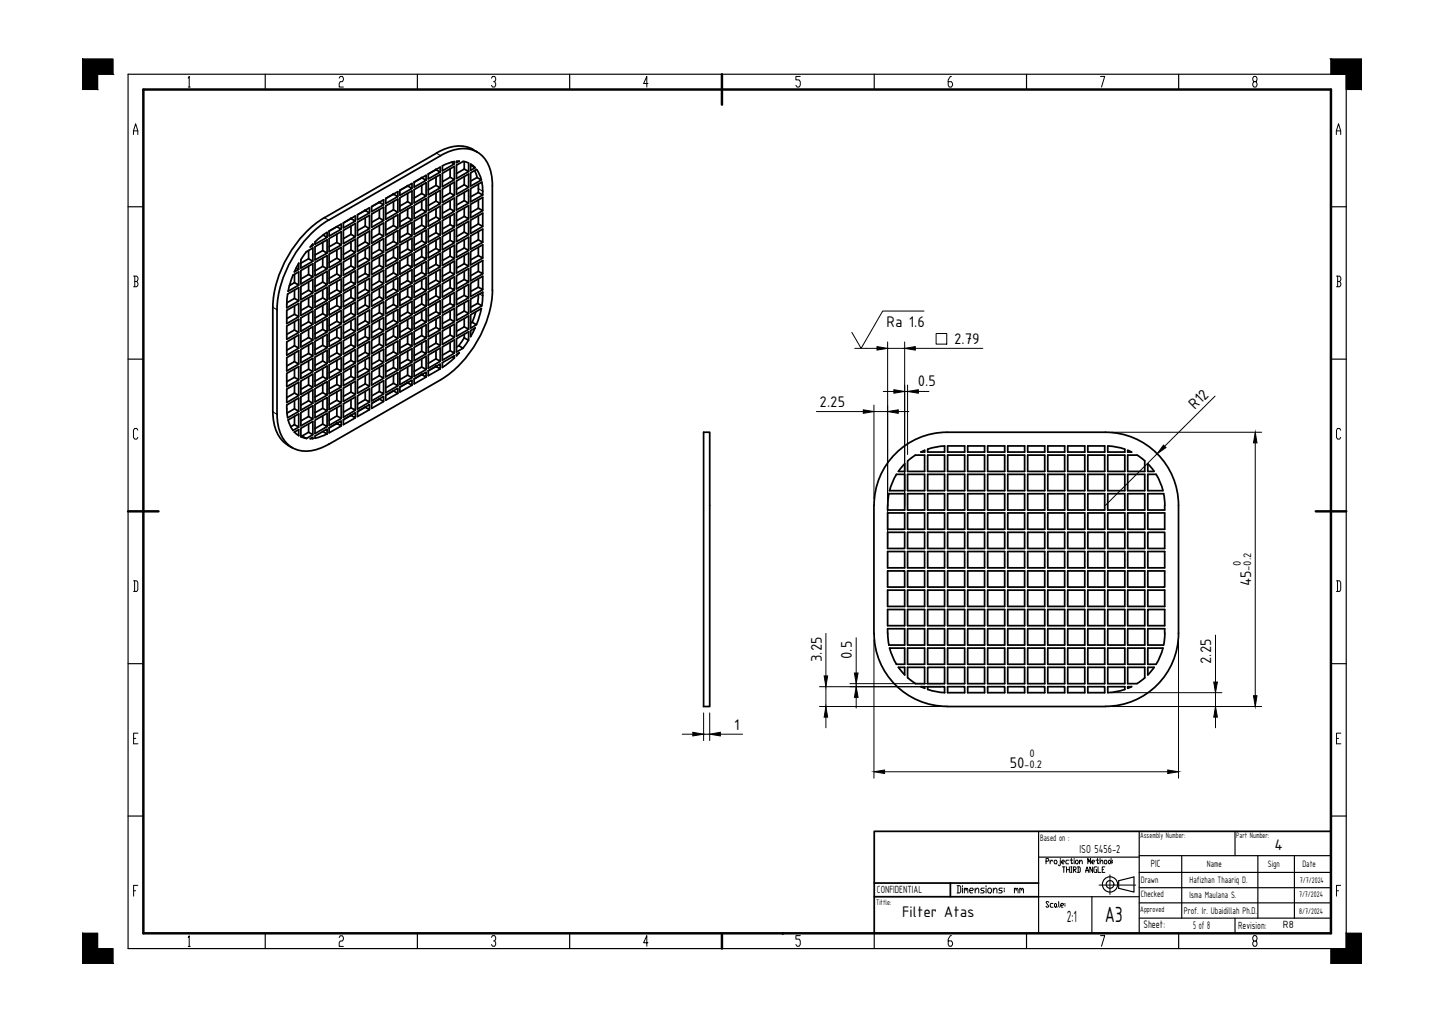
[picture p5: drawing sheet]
<svg xmlns="http://www.w3.org/2000/svg" width="420mm" height="297mm" viewBox="0 0 420 297" stroke-linecap="round" stroke-linejoin="round" font-family="sans-serif">
<!-- layer: TRIM -->
<g fill="#000" stroke="#000" stroke-width=".29">
<path d="M24 17.2l8.8 4.4v-4.4zM24 17.2l8.8 4.4h-8.8z"/>
<path d="M387 17.2l8.8 4.4v-4.4zM387 17.2l8.8 4.4h-8.8z"/>
<path d="M24 21.6l4.4 4.4v-4.4zM24 21.6l4.4 4.4h-4.4z"/>
<path d="M391.4 21.6l4.4 4.4v-4.4zM391.4 21.6l4.4 4.4h-4.4z"/>
<path d="M24 271.3l4.4 4.4v-4.4zM24 271.3l4.4 4.4h-4.4z"/>
<path d="M24 275.7l8.8 4.4v-4.4zM24 275.7l8.8 4.4h-8.8z"/>
<path d="M391.4 271.3l4.4 4.4v-4.4zM391.4 271.3l4.4 4.4h-4.4z"/>
<path d="M387 275.7l8.8 4.4v-4.4zM387 275.7l8.8 4.4h-8.8z"/>
</g>
<!-- layer: BORDER -->
<g fill="none" stroke="#000" stroke-width=".34">
<path d="M37.2 21.6h354.2v254.1h-354.2zM77.1 21.6v4.4M121.4 21.6v4.4M165.6 21.6v4.4M254.2 21.6v4.4M298.5 21.6v4.4M342.7 21.6v4.4M37.2 60.1h4.5M387 60.1h4.4M37.2 104.4h4.5M387 104.4h4.4M37.2 192.9h4.5"/>
<path d="M387 192.9h4.4M37.2 237.2h4.5M387 237.2h4.4M302 249.1h29.2M325.3 256l4.4-1.1v4.4l-4.4-1.1zM331.2 241.6v29.4M77.1 271.3v4.4M121.4 271.3v4.4M165.6 271.3v4.4M254.2 271.3v4.4M298.5 271.3v4.4M302 260.6h29.2"/>
<path d="M317.5 260.6v10.7M331.2 266.9h55.8M342.7 271.3v4.4M359.1 266.9v4.4"/>
<circle cx="322.8" cy="257.1" r="2.22"/>
<circle cx="322.8" cy="257.1" r="1.12"/>
</g>
<path d="M41.7 26h345.3v245.3h-345.3zM209.9 21.6v8.8M37.2 148.6h8.9M382.6 148.6h8.8M209.9 271.3v4.4M227.6 271.3v.1" fill="none" stroke="#000" stroke-width=".72"/>
<!-- layer: TRIM -->
<path d="M24 17.2h8.8v4.4h-4.4v4.4h-4.4zM387 17.2h8.8v8.8h-4.4v-4.4h-4.4zM24 271.3h4.4v4.4h4.4v4.4h-8.8zM387 275.7h4.4v-4.4h4.4v8.8h-8.8z" fill="none" stroke="#000" stroke-width=".29"/>
<!-- layer: TIPIS -->
<path d="M331.2 258h55.8M331.2 253.6h55.8M331.2 248.7h55.8M343.6 248.7v18.2M359.1 241.6v7.1M365.7 248.7v18.2M376.4 248.7v18.2M331.2 262.4h55.8" fill="none" stroke="#000" stroke-width=".34"/>
<!-- layer: BORDER -->
<g fill="none" stroke="#000" stroke-width=".29">
<path d="M38.8 39.1v-1.1l.6-2 .7 2v1.1M38.8 38h1.3M54.7 22.7l.3-.5v3.1M54.7 25.3h.6M98.6 22.7l.3-.5h.7l.3 .5-.3 1h-.7l-.3 .6v1h1.3M142.9 22.7l.3-.5h.6l.3 1-.3 .5h-.3M143.8 23.7l.3 .6-.3 1h-.6l-.3-.5M188.4 24.3h-1.3l1-2.1v3.1M232.7 22.2h-1.3v1h1l.3 .5v1.1l-.3 .5h-.6l-.4-.5M276.6 22.2h-.3l-.6 1v1.6l.3 .5h.6l.4-.5v-.5l-.4-.6h-.9M320 22.2h1.2l-.9 3.1M364.6 23.7l-.3-1 .3-.5h.6l.3 1-.3 .5h-.6l-.3 .6 .3 1h.6l.3-.5-.3-1.1"/>
<path d="M388.6 39.1v-1.1l.6-2 .6 2v1.1M388.6 38h1.2M38.8 80.2h1l.3 .6v.5l-.3 .5M39.2 81.8h.6l.3 .5v.5l-.3 .5h-1M39.2 80.2v3.1M388.6 80.2h.9l.4 .6v.5l-.4 .5M388.9 81.8h.6l.4 .5v.5l-.4 .5h-.9M388.9 80.2v3.1M40.1 125l-.3-.5h-.7l-.3 .5v2.1l.3 .5h.7l.3-.5M389.8 125l-.3-.5h-.6l-.3 .5v2.1l.3 .5h.6l.3-.5M38.8 168.8h1l.3 .5v2.1l-.3 .5h-1M39.1 168.8v3.1"/>
<path d="M388.6 168.8h.9l.3 .5v2.1l-.3 .5h-.9M388.9 168.8v3.1M38.8 214.6h.7M40.1 213.1h-1.3v3.1h1.3M388.6 214.6h.6M389.9 213.1h-1.3v3.1h1.3M38.8 258.9h.6M40.1 257.3h-1.3v3.2M278.3 257.4h.7l.3 .4v1.4l-.3 .3h-.7M278.5 257.4v2.1M279.9 257.4v.4M279.9 258.1v1.4"/>
<path d="M280.4 258.5l.3-.4 .2 .7M280.4 258.1v1.4M280.9 258.5l.3-.4 .2 .4v1M282 258.8h.8l.2-.3-.2-.4h-.6l-.2 .4v.7l.2 .3h.6M283.5 258.8l.6-.7h.2l.3 .4v1M283.5 258.1v1.4M286.2 258.1h-.8l-.3 .4 .3 .3h.5l.3 .4-.3 .3h-.8M286.7 257.4v.4M286.7 258.1v1.4M287.5 258.1h.5l.3 .4v.7l-.3 .3h-.5l-.3-.3v-.7zM288.8 258.8l.5-.7h.3l.3 .4v1M288.8 258.1v1.4"/>
<path d="M291.5 258.1h-.9l-.2 .4 .2 .3h.6l.3 .4-.3 .3h-.8M292 258.1v.4M292 258.8v.4M304.2 250.3h.5l.2-.3-.2-.5h-.5v1.6M305.3 250v1.1M306.1 250.3l-.4-.3-.4 .6M306.7 250h.4l.2 .3-.2 .8h-.4l-.2-.3zM308.3 250v1.4l-.2 .2-.4-.2M308.3 249.5v.3M308.7 250.6h.6l.2-.3-.2-.3h-.4l-.2 .3v.5l.2 .3h.4M308.9 252h.8M309.3 252v1.6"/>
<path d="M310.1 252v1.6M310.1 252.8h.8M310.7 250h-.6l-.2 .3 .2 .8h.6M310.9 252v1.6M311.1 250h.8M311.3 252h.4M311.3 253.6h.4M311.5 249.5v1.3l.2 .3 .2-.3M311.5 252v1.6M312.1 252.8h.6l.2-.3-.2-.5h-.6v1.6M312.3 249.5v.3M312.3 250v1.1"/>
<path d="M312.3 252.8l.6 .8M312.9 250h.4l.2 .3-.2 .8h-.4l-.2-.3zM313.3 252h.6l.2 .3v1l-.2 .3h-.6M313.5 252v1.6M313.9 250.6l.6-.6 .2 .3v.8M313.9 250v1.1M315.7 253.6l.4-1.6 .4 1.6M315.7 253h.8M316.3 251.1v-1.6l.4 1.1 .4-1.1v1.6M317.5 250.6h.6l.2-.3-.2-.3h-.4l-.2 .3v.5l.2 .3h.4M317.7 252v1.6l-.8-1.6v1.6M318.7 250h.8"/>
<path d="M318.9 252h-.6l-.2 .3v1l.2 .3h.6v-.8h-.2M319.1 249.5v1.3l.2 .3 .2-.3M319.3 252v1.6h.8M319.6 257.2h10.6M319.9 250.6l.6-.6 .2 1.1M319.9 249.5v1.6M320.5 252.8h.4M321.3 250h.4l.1 .3-.1 .8h-.4l-.2-.3zM321.3 252h-.8v1.6h.8M322.5 250l.6 .6-.4 .5-.4-.3zM322.7 254.3v5.7M323.1 249.5v1.6"/>
<path d="M323.5 250v.3M323.5 250.6v.2M388.6 258.9h.6M389.8 257.3h-1.2v3.2M54.7 272.5l.3-.5v3.1M54.7 275.1h.6M98.6 272.5l.3-.5h.7l.3 .5-.3 1h-.7l-.3 .5v1.1h1.3M142.9 272.4l.3-.5h.6l.3 1.1-.3 .5h-.3M143.8 273.5l.3 .5v.5l-.3 .5h-.6l-.3-.5M188.4 274h-1.3l1-2.1v3.1M232.7 271.9h-1.3v1.1h1l.3 .5v1l-.3 .5h-.6l-.4-.5M276.6 271.9h-.3l-.6 1.1v1.5l.3 .5h.6l.4-.5v-.5l-.4-.5h-.9"/>
<path d="M280.7 271.3v.1M305 262.3l-.3-.3h-.4l-.1 .3 .8 1.1-.3 .3h-.4l-.1-.3M306.2 262.6h-.7l-.1 .2 .1 .9h.7M306.8 262.6l.4 .2-.2 .9-.4-.3zM307.2 263.4l.2 .3M307.8 262v1.4l.2 .3M308.4 263.1h.7l.2-.3-.2-.2h-.5l-.2 .2 .2 .9h.5M309.7 262.6v.2M309.7 263.1v.3M320 271.9h1.2l-.9 3.1M364.6 273.5l-.3-.5v-.6l.3-.5h.6l.3 .5v.6l-.3 .5h-.6l-.3 .5 .3 1h.6l.3-.5-.3-1"/>
</g>
<!-- layer: TEBAL -->
<path d="M254.2 256.7h47.8M276.3 256.7v3.9M387 241.6h-132.8v29.7M254.2 260.6h47.8" fill="none" stroke="#000" stroke-width=".51"/>
<path d="M302 241.6v29.7" fill="none" stroke="#000" stroke-width=".34"/>
<!-- layer: FD_Dimensions -->
<g fill="none" stroke="#000" stroke-width=".29">
<path d="M258.1 99.4v59M263 99.4v47.9M272.2 96.9h3.1v3.1h-3.1zM237.4 119.6h13.6M251.9 101.2h3.1M254.1 117.8v27.2M254.1 119.6h4M256.8 113.8h3.1M258.1 101.2h4.9M261.2 119.6h3.1M263 113.8h.9M263.9 111.9v20.2"/>
<path d="M266.1 101.2h19.7M267 113.8h3.1M353.3 115.1l-14.6 14.6M323.2 125.6h43.6M336.5 131.9l-15.1 15M365 128.7v73.5M238.3 199.6h35.4M240.1 184.1v12.4M240.1 199.6v5.7M247.1 198.7h26.6M248.9 185.4v10.2M248.9 198.7v.9"/>
<path d="M254.1 186v40.2M342.7 186v40.2M353.4 184.6v13.6M198.4 213.4h3.1M204.6 207.2v8.1M204.6 213.4h1.8M206.4 207.2v8.1M209.5 213.4h6.4M238.3 205.3h35.2M240.1 208.4v3.1M248.9 202.7v3.1M323.1 201.3h32.2"/>
<path d="M323.2 205.3h43.6M353.4 201.3v4M353.4 208.4v3.1M257.2 224.3h82.3"/>
</g>
<g fill="#000" stroke="#000" stroke-width=".29">
<path d="M251 119.1l3.1 .5-3.1 .5zM255 100.7l3.1 .5-3.1 .6zM259.9 113.3l3.1 .5-3.1 .5zM258.1 119.6l3.1-.5v1zM263 101.2l3.1-.5v1.1zM263.9 113.8l3.1-.5v1zM338.3 129.4l.7 .7-2.5 1.8zM365 125.6l.5 3.1h-1zM239.6 196.5h1.1l-.6 3.1zM248.4 195.6h1.1l-.6 3.1zM352.9 198.2h1.1l-.6 3.1zM201.5 212.8l3.1 .6-3.1 .5z"/>
<path d="M206.4 213.4l3.1-.6v1.1zM240.1 205.3l.6 3.1h-1.1zM248.9 199.6l.6 3.1h-1.1zM353.4 205.3l.6 3.1h-1.1zM364.5 202.2h1l-.5 3.1zM254.1 224.3l3.1-.5v1zM339.5 223.8l3.2 .5-3.2 .5z"/>
</g>
<!-- layer: Visible -->
<g fill="none" stroke="#000" stroke-width=".51">
<path d="M111.5 59.5v-1.4l-3.4 2M114.4 58.6v2.4l-2.2 1.3M114.4 56.4l1.3 .7-3.5 2v-1.4l3.5-2v1.4M118.5 56.2v2.4l-2.2 1.3M118.5 58.6l1.3 .7-3.5 2.1v-3.9l3.5-2v3.8M118.5 54l1.3 .8-3.5 2v-1.5l3.5-2v1.5M122.6 53.8v2.4l-2.2 1.4M122.6 58.4v2.4l-2.2 1.3M122.6 56.2l1.3 .8-3.5 2v-3.9l3.5-2v3.9M122.6 51.7l1.3 .7-3.5 2v-1.5l3.5-1.9v1.4M124.5 50.6l2.3-1.3 1.2 .7-3.5 2zM126.8 51.5v2.4l-2.3 1.3"/>
<path d="M126.8 56v2.4l-2.3 1.4M126.8 53.9l1.2 .7-3.5 2v-3.9l3.5-2v3.9M126.8 58.4l1.2 .8-3.5 2v-3.9l3.5-2v3.9M128 50v-1.4l-3.5 2M130.9 49.1v2.4l-2.3 1.3M130.9 58.3v2.4l-2.3 1.3M130.9 53.7v2.4l-2.3 1.3M130.9 51.5l1.2 .7-3.5 2.1v-3.9l3.5-2v3.8M130.9 56.1l1.2 .7-3.5 2v-3.8l3.5-2.1v3.9M132.1 47v.7M132.1 47l-3.5 1.2v1.4l3.5-1.9-.8-.6M132.8 46.9l.7-.1-.8 .5z"/>
<path d="M134.6 46.9l-1.9 1.1v3.9l3.6-2-1.3-.8M134.7 46.9l1.5 .5 .1 2.5M135 47v2.1l-2.3 1.3M135 51.3v2.4l-2.3 1.3M135 55.9v2.4l-2.3 1.3M135 58.3l1.3 .7-3.6 2v-3.8l3.6-2v3.8M135 53.7l1.3 .8-3.6 2v-3.9l3.6-2v3.9M136.9 48h.1M136.9 48l1.3 .8-1.4 .7v-1.8l1.3 1M136.9 48l-.1 .1M137.5 43.5l1.3 .7M137.5 43.4a10.5 10.5 0 0 0-10.6 1.1l-32.6 18.8a33 33 0 0 0-15 25.9"/>
<path d="M138 49.6l.7 2M138.5 49.3l-1.7 .9v3.9l3.2-1.8-1.3-.7-1.9 1M138.6 49.2l.8 1.4 .6 1.7M139.1 53.5v1.3M139.1 54.8v1.2l-2.3 1.2M139.1 58.1v2.4l-2.3 1.3M139.1 56l1.3 .7-3.6 2v-3.9l3.3-1.9 .3 3.8M143.2 54v30.4M143.2 53.9a10.6 10.6 0 0 0-4.4-9.7 10.6 10.6 0 0 0-10.7 1l-32.5 18.8a33 33 0 0 0-15 26M85.6 79.7v2.5l-1.5 .8M86.1 77.9l.8 .4-1.3 .7M86.9 78.3v-1.8l-1.3 2.5"/>
<path d="M89.1 73.2l1.9-1.1v3.8M89.1 73.1l-1.6 2.3v2.5l3.5-2-1.3-.7M89.7 77.4v2.4l-2.2 1.3M89.7 72.8v2.4l-2.2 1.3M89.7 79.8l1.3 .7v-3.8l-3.5 1.9v3.9l3.5-2M90.7 71.2l.3 .2-.8 .4M91 70.9v.5M91 70.9l-.8 .9M93.8 70.4v2.4l-2.2 1.3M93.8 79.6v2.4l-2.2 1.3M93.8 75v2.4l-2.2 1.3M93.8 72.8l1.3 .8-3.5 2v-3.9l3.5-2v3.9"/>
<path d="M93.8 77.4l1.3 .7-3.5 2.1v-3.9l3.5-2v3.8M94 68.3l1.1 .7-3.5 2v-.7l3.5-2.8v1.5M97.9 68.1v2.4l-2.2 1.2M97.9 65.9l-2.2 1.3M97.9 77.2v2.4l-2.2 1.3M97.9 72.6v2.4l-2.2 1.4M97.9 79.6l1.3 .8-3.5 2v-3.9l3.5-2v3.9M97.9 70.5l1.3 .7-3.5 2v-3.9l3.5-2v3.9M97.9 75l1.3 .8-3.5 2v-3.9l3.5-2v3.9M97.9 65.9l1.3 .7-3.5 2v-1.4M99.2 66.6v-1.5l-3.5 2.1M99.9 64.8l2.2-1.3 1.2 .7-3.4 2z"/>
<path d="M102.1 65.7v2.4l-2.2 1.3M102.1 74.8v2.5l-2.2 1.3M102.1 79.4v2.5l-2.2 1.2M102.1 70.3v2.4l-2.2 1.3M102.1 77.3l1.2 .7-3.4 2v-3.9l3.4-2v3.9M102.1 68.1l1.2 .7-3.4 2v-3.8l3.4-2v3.8M102.1 72.7l1.2 .7-3.4 2v-3.8l3.4-2.1v3.9M103.3 64.2v-1.4l-3.4 2M104 62.4l2.2-1.2 1.2 .7-3.4 2zM106.2 63.3v2.4l-2.2 1.3M106.2 72.5v2.4l-2.2 1.3M106.2 77.1v2.4l-2.2 1.3"/>
<path d="M106.2 67.9v2.4l-2.2 1.3M106.2 74.9l1.2 .7-3.4 2v-3.8l3.4-2.1v3.9M106.2 79.5l1.2 .7v-3.8l-3.4 1.9v3.9l3.4-2M106.2 65.7l1.2 .7-3.4 2v-3.8l3.4-2v3.8M106.2 70.3l1.2 .7-3.4 2.1v-3.9l3.4-2v3.8M107.4 61.9v-1.5l-3.4 2M108.1 60.1l2.2-1.3 1.2 .7-3.4 2zM110.3 60.9v2.5l-2.2 1.2M110.3 70.1v2.4l-2.2 1.3M110.3 79.3v2.4l-2.2 1.3M110.3 74.7v2.4l-2.2 1.3M110.3 65.5v2.4l-2.2 1.3"/>
<path d="M110.3 72.5l1.2 .8-3.4 2v-3.9l3.4-2v3.9M110.3 77.1l1.2 .7v-3.8l-3.4 2v3.8l3.4-2M110.3 63.4l1.2 .7-3.4 2v-3.9l3.4-2v3.9M110.3 67.9l1.2 .8-3.4 2v-3.9l3.4-2v3.9M114.4 67.7v2.5l-2.2 1.2M114.4 76.9v2.4l-2.2 1.3M114.4 72.3v2.4l-2.2 1.3M114.4 63.1v2.5l-2.2 1.3M114.4 70.2l1.3 .7-3.5 2v-3.9l3.5-2v3.9M114.4 74.7l1.3 .8v-3.9l-3.5 2v3.9l3.5-2M114.4 79.3l1.3 .7v-3.8l-3.5 2v3.9l3.5-2.1M114.4 61l1.3 .7-3.5 2v-3.9l3.5-1.9v3.8"/>
<path d="M114.4 65.6l1.3 .7-3.5 2v-3.8l3.5-2.1v3.9M118.5 65.4v2.4l-2.2 1.3M118.5 74.5v2.4l-2.2 1.4M118.5 79.1v2.5l-2.2 1.2M118.5 70v2.4l-2.2 1.2M118.5 60.8v2.4l-2.2 1.3M118.5 67.8l1.3 .7-3.5 2v-3.8l3.5-2.1v3.9M118.5 72.4l1.3 .7v-3.9l-3.5 2v3.9l3.5-2M118.5 76.9l1.3 .8v-3.9l-3.5 2v3.9l3.5-2M118.5 63.2l1.3 .7-3.5 2v-3.8l3.5-2v3.8M122.6 63v2.4l-2.2 1.3M122.6 72.2v2.4l-2.2 1.3"/>
<path d="M122.6 76.7v2.5l-2.2 1.3M122.6 67.6v2.4l-2.2 1.3M122.6 65.4l1.3 .8-3.5 1.9v-3.8l3.5-2v3.9M122.6 70l1.3 .7v-3.8l-3.5 2v3.8l3.5-2M122.6 74.6l1.3 .7v-3.9l-3.5 2.1v3.8l3.5-2M122.6 79.2l1.3 .7v-3.9l-3.5 2v3.9l3.5-2M122.6 60.8l1.3 .7-3.5 2.1v-3.9l3.5-2v3.8M126.8 60.6v2.5l-2.3 1.2M126.8 69.8v2.4l-2.3 1.3M126.8 79v2.4l-2.3 1.3M126.8 74.4v2.4l-2.3 1.3M126.8 65.2v2.4l-2.3 1.3"/>
<path d="M126.8 63.1l1.2 .7-3.5 2v-3.9l3.5-2v3.9M126.8 67.6l1.2 .8v-3.9l-3.5 2v3.9l3.5-2M126.8 72.2l1.2 .7v-3.8l-3.5 2v3.9l3.5-2.1M126.8 76.8l1.2 .7v-3.9l-3.5 2.1v3.8l3.5-2M130.9 67.4v2.4l-2.3 1.3M130.9 76.6v2.4l-2.3 1.3M130.9 72v2.5l-2.3 1.2M130.9 62.9v2.4l-2.3 1.2M130.9 60.7l1.2 .7-3.5 2v-3.9l3.5-1.9v3.8M130.9 65.3l1.2 .7v-3.9l-3.5 2v3.9l3.5-2M130.9 69.8l1.2 .8v-3.9l-3.5 2v3.9l3.5-2M130.9 74.5l1.2 .7v-3.9l-3.5 2v3.9l3.5-2"/>
<path d="M130.9 79l1.2 .7v-3.8l-3.5 2v3.8l3.5-2M135 60.5v2.4l-2.3 1.3M135 65.1v2.4l-2.3 1.3M135 69.7v2.4l-2.3 1.2M135 74.2v2.5l-2.3 1.2M135 78.8v2.4l-2.3 1.3M135 62.9l1.3 .7v-3.8l-3.6 2v3.8l3.6-2M135 67.5l1.3 .7v-3.9l-3.6 2.1v3.8l3.6-2M135 72.1l1.3 .7v-3.9l-3.6 2v3.9l3.6-2M135 76.7l1.3 .7v-3.9l-3.6 2v3.9l3.6-2M139.1 62.7v2.4l-2.3 1.3M139.1 67.3v2.4l-2.3 1.3"/>
<path d="M139.1 71.9v2.4l-2.3 1.3M139.1 76.4v2.5l-2.3 1.3M139.1 60.5l1.3 .7v-3.8l-3.6 2v3.9l3.6-2.1M139.1 65.1l1.3 .7v-3.8l-3.6 2v3.8l3.6-2M139.1 69.7l1.3 .7v-3.8l-3.6 2v3.8l3.6-2M139.1 74.3l1.3 .7v-3.9l-3.6 2v3.9l3.6-2M139.1 78.9l1.3 .7v-3.9l-3.6 2.1v3.8l3.6-2M79.3 89.3v30.4M80.5 90v30.4M83.6 85.5l3.3-1.9v3.8M83.6 85.4l-.2 3M85.6 98.1v2.4l-2.2 1.3"/>
<path d="M85.6 93.5v2.4l-2.2 1.3M85.6 88.9v2.4l-2.2 1.3M85.6 84.3v2.4l-2.2 1.3M85.6 82.2l1.3 .7v-3.9l-1.7 1-1.4 4.6M85.6 86.7l1.3 .7-3.5 2.1v-1.1M85.6 91.3l1.3 .8v-3.9l-3.5 2v3.9l3.5-2M85.6 95.9l1.3 .7v-3.8l-3.5 2v3.8l3.5-2M86.9 82.9l-3.1 1.8M89.7 95.7v2.4l-2.2 1.3M89.7 91.1v2.4l-2.2 1.3M89.7 86.6v2.4l-2.2 1.2M89.7 81.9v2.5l-2.2 1.3"/>
<path d="M89.7 84.4l1.3 .7-3.5 2v-3.8l3.5-2.1v3.9M89.7 89l1.3 .7v-3.9l-3.5 2v3.9l3.5-2M89.7 93.5l1.3 .8v-3.9l-3.5 2v3.9l3.5-2M89.7 98.1l1.3 .7v-3.8l-3.5 2v3.9l3.5-2.1M93.8 88.8v2.4l-2.2 1.2M93.8 97.9v2.5l-2.2 1.2M93.8 93.3v2.4l-2.2 1.4M93.8 84.2v2.4l-2.2 1.3M93.8 82l1.3 .7-3.5 2v-3.8l3.5-2v3.8M93.8 86.6l1.3 .7v-3.8l-3.5 2v3.8l3.5-2M93.8 91.2l1.3 .7v-3.9l-3.5 2v3.9l3.5-2M93.8 95.7l1.3 .8v-3.9l-3.5 2v3.9l3.5-2"/>
<path d="M97.9 86.4v2.4l-2.2 1.3M97.9 95.6v2.4l-2.2 1.3M97.9 91v2.4l-2.2 1.3M97.9 81.8v2.4l-2.2 1.3M97.9 84.2l1.3 .7v-3.8l-3.5 2v3.8l3.5-2M97.9 88.8l1.3 .7v-3.8l-3.5 2v3.9l3.5-2.1M97.9 93.4l1.3 .7v-3.9l-3.5 2.1v3.8l3.5-2M97.9 98l1.3 .7v-3.8l-3.5 1.9v3.9l3.5-2M102.1 84v2.4l-2.2 1.3M102.1 93.2v2.4l-2.2 1.3M102.1 97.8v2.4l-2.2 1.3M102.1 88.6v2.4l-2.2 1.3"/>
<path d="M102.1 81.9l1.2 .7v-3.9l-3.4 2v3.9l3.4-2M102.1 86.4l1.2 .8v-3.9l-3.4 2v3.9l3.4-2M102.1 91l1.2 .7v-3.8l-3.4 2v3.9l3.4-2.1M102.1 95.6l1.2 .7v-3.8l-3.4 2v3.8l3.4-2M106.2 81.6v2.5l-2.2 1.3M106.2 90.8v2.4l-2.2 1.3M106.2 100v2.4l-2.2 1.3M106.2 95.4v2.4l-2.2 1.3M106.2 86.2v2.4l-2.2 1.3M106.2 84.1l1.2 .7v-3.9l-3.4 2v3.9l3.4-2M106.2 88.6l1.2 .8v-3.9l-3.4 2v3.9l3.4-2M106.2 93.2l1.2 .8v-3.9l-3.4 2v3.9l3.4-2"/>
<path d="M106.2 97.8l1.2 .7v-3.8l-3.4 2v3.9l3.4-2.1M110.3 88.5v2.4l-2.2 1.2M110.3 97.6v2.4l-2.2 1.3M110.3 93v2.4l-2.2 1.3M110.3 83.8v2.5l-2.2 1.3M110.3 81.7l1.2 .7v-3.8l-3.4 1.9v3.9l3.4-2M110.3 86.3l1.2 .7v-3.9l-3.4 2.1v3.8l3.4-2M110.3 90.9l1.2 .7v-3.9l-3.4 2v3.9l3.4-2M110.3 95.4l1.2 .8v-3.9l-3.4 2v3.9l3.4-2M114.4 86.1v2.4l-2.2 1.3M114.4 95.2v2.4l-2.2 1.4M114.4 90.7v2.4l-2.2 1.3"/>
<path d="M114.4 81.5v2.4l-2.2 1.3M114.4 99.9v2.4l-2.2 1.2M114.4 83.9l1.3 .8v-3.9l-3.5 2v3.8l3.5-1.9M114.4 88.5l1.3 .7v-3.8l-3.5 2v3.8l3.5-2M114.4 93.1l1.3 .7v-3.9l-3.5 2v3.9l3.5-2M114.4 97.6l1.3 .8v-3.9l-3.5 2v3.9l3.5-2M118.5 83.7v2.4l-2.2 1.3M118.5 92.9v2.4l-2.2 1.3M118.5 88.3v2.4l-2.2 1.3M118.5 97.5v2.4l-2.2 1.3M118.5 81.6l1.3 .7v-3.9l-3.5 2v3.9l3.5-2M118.5 86.1l1.3 .8v-3.9l-3.5 2v3.8l3.5-1.9"/>
<path d="M118.5 90.7l1.3 .7v-3.8l-3.5 2v3.9l3.5-2.1M118.5 95.3l1.3 .7v-3.9l-3.5 2.1v3.8l3.5-2M118.5 99.9l1.3 .7v-3.8l-3.5 1.9v3.9l3.5-2M122.6 81.4v2.4l-2.2 1.2M122.6 90.5v2.4l-2.2 1.3M122.6 85.9v2.4l-2.2 1.3M122.6 95.1v2.4l-2.2 1.3M122.6 99.7v2.4l-2.2 1.3M122.6 83.8l1.3 .7v-3.9l-3.5 2v3.9l3.5-2M122.6 88.3l1.3 .8v-3.9l-3.5 2v3.9l3.5-2M122.6 92.9l1.3 .8v-3.9l-3.5 2v3.9l3.5-2M122.6 97.5l1.3 .7v-3.8l-3.5 2v3.8l3.5-2"/>
<path d="M126.8 88.1v2.5l-2.3 1.2M126.8 83.6v2.4l-2.3 1.3M126.8 92.7v2.5l-2.3 1.2M126.8 97.3v2.4l-2.3 1.3M126.8 81.4l1.2 .7v-3.8l-3.5 1.9v3.9l3.5-2M126.8 86l1.2 .7v-3.9l-3.5 2v3.9l3.5-2M126.8 90.6l1.2 .7v-3.9l-3.5 2v3.9l3.5-2M126.8 95.2l1.2 .7v-3.9l-3.5 2v3.9l3.5-2M126.8 99.7l1.2 .7v-3.8l-3.5 2v3.9l3.5-2.1M130.9 99.5v2.4l-2.3 1.3M130.9 85.8v2.4l-2.3 1.3M130.9 81.2v2.4l-2.3 1.3"/>
<path d="M130.9 90.4v2.4l-2.3 1.3M130.9 94.9v2.5l-2.3 1.3M130.9 83.6l1.2 .7v-3.8l-3.5 2v3.8l3.5-2M130.9 88.2l1.2 .7v-3.9l-3.5 2.1v3.8l3.5-2M130.9 92.8l1.2 .7v-3.9l-3.5 2v3.9l3.5-2M130.9 97.4l1.2 .7v-3.9l-3.5 2v3.9l3.5-2M135 83.4v2.4l-2.3 1.3M135 88v2.4l-2.3 1.3M135 92.6v2.4l-2.3 1.3M135 81.2l1.3 .7v-3.8l-3.6 2v3.9l3.6-2.1M135 85.8l1.3 .8v-3.9l-3.6 2v3.8l3.6-1.9M135 90.4l1.3 .7v-3.8l-3.6 2v3.8l3.6-2"/>
<path d="M135 95l1.3 .7v-3.9l-3.6 2v3.9l3.6-2M135 97.1v1.1l1.3 .7v-2.5l-3.6 2.1v3.8l1.9-1.1-1.2-.7M135 98.2l-1.6 2.2M136.2 98.9l-1.6 2.3M138.1 95.3l-1.2 2.5-.1-1.7 1.4-.8M138.3 90.6l-1 3M139.1 81v2.5l-2.3 1.2M139.1 83.5l1.3 .7v-3.9l-3.6 2v3.9l3.6-2M139.1 85.6l-.2 2.5M140 89.7l-1.4 4.6M140 89.7l-3.2 1.8v3.9l1.7-1-1.2-.7-.5 .2M140.3 85.9l-.2 3"/>
<path d="M140.4 86v-1.1l-3.6 2v3.8l3.3-1.8-1.2-.7-2.1 1.1M143.2 84.3a33.2 33.2 0 0 1-15.1 26.1M79.3 119.6a10.8 10.8 0 0 0 4.5 9.8M85.6 116.4v2.4l-2.2 1.3M85.6 111.8v2.4l-2.2 1.4M85.6 107.3v2.4l-2.2 1.2M85.6 102.6v2.5l-2.2 1.3M85.6 118.8l1.3 .8v-3.9l-3.5 2 .2 3.7M85.6 100.5l1.3 .7v-3.8l-3.5 2v3.8l3.5-2M85.6 105.1l1.3 .7v-3.9l-3.5 2.1v3.8l3.5-2M85.6 109.7l1.3 .7v-3.9l-3.5 2v3.9l3.5-2M85.6 114.2l1.3 .8v-3.9l-3.5 2v3.9l3.5-2"/>
<path d="M86.9 119.6l-3.3 1.8M89.7 118.6v2.5l-2.2 1.2M89.7 114v2.5l-2.2 1.3M89.7 109.5v2.4l-2.2 1.3M89.7 104.9v2.4l-2.2 1.3M89.7 100.3v2.4l-2.2 1.3M89.7 102.7l1.3 .7v-3.8l-3.5 2v3.8l3.5-2M89.7 107.3l1.3 .7v-3.8l-3.5 2v3.8l3.5-2M89.7 111.9l1.3 .7v-3.9l-3.5 2.1v3.8l3.5-2M89.7 116.5l1.3 .7v-3.9l-3.5 2v3.9l3.5-2M93.8 107.1v2.4l-2.2 1.3M93.8 102.5v2.4l-2.2 1.3"/>
<path d="M93.8 111.7v2.4l-2.2 1.3M93.8 116.3v2.4l-2.2 1.3M93.8 100.4l1.3 .7v-3.9l-3.5 2v3.9l3.5-2M93.8 104.9l1.3 .7v-3.8l-3.5 2v3.8l3.5-2M93.8 109.5l1.3 .7v-3.8l-3.5 2v3.9l3.5-2.1M93.8 114.1l1.3 .7v-3.9l-3.5 2.1v3.8l3.5-2M93.8 118.7l1.3 .7v-3.8l-3.5 1.9v3.9l3.5-2M97.9 118.5v2.4l-2.2 1.3M97.9 104.7v2.4l-2.2 1.3M97.9 100.1v2.5l-2.2 1.2M97.9 109.3v2.4l-2.2 1.3M97.9 113.9v2.4l-2.2 1.3"/>
<path d="M97.9 102.6l1.3 .7v-3.9l-3.5 2v3.9l3.5-2M97.9 107.1l1.3 .8v-3.9l-3.5 2v3.9l3.5-2M97.9 111.7l1.3 .8v-3.9l-3.5 2v3.9l3.5-2M97.9 116.3l1.3 .7v-3.8l-3.5 2v3.8l3.5-2M102.1 116.1v2.4l-2.2 1.3M102.1 102.3v2.5l-2.2 1.3M102.1 106.9v2.5l-2.2 1.2M102.1 111.5v2.4l-2.2 1.3M102.1 100.2l1.2 .7v-3.8l-3.4 1.9v3.9l3.4-2M102.1 104.8l1.2 .7v-3.9l-3.4 2.1v3.8l3.4-2M102.1 109.4l1.2 .7v-3.9l-3.4 2v3.9l3.4-2M102.1 113.9l1.2 .8v-3.9l-3.4 2v3.9l3.4-2"/>
<path d="M102.1 118.5l1.2 .7v-3.8l-3.4 2v3.9l3.4-2.1M104 119.6l3.4-2v1.5l-1.2-.8zM106.2 113.7v2.4l-2.2 1.4M106.2 104.6v2.4l-2.2 1.3M106.2 109.2v2.4l-2.2 1.2M106.2 102.4l1.2 .7v-3.8l-3.4 2v3.8l3.4-2M106.2 107l1.2 .7v-3.9l-3.4 2.1v3.8l3.4-2M106.2 111.6l1.2 .7v-3.9l-3.4 2v3.9l3.4-2M106.2 116.1l1.2 .8v-3.9l-3.4 2v3.9l3.4-2M107.4 119.1l-3.4 2v-1.5M108.1 117.2l3.4-2v1.5l-1.2-.8zM110.3 111.4v2.4l-2.2 1.3"/>
<path d="M110.3 102.2v2.4l-2.2 1.3M110.3 106.8v2.4l-2.2 1.3M110.3 100l1.2 .7v-3.8l-3.4 2v3.9l3.4-2.1M110.3 104.6l1.2 .8v-3.9l-3.4 2v3.8l3.4-1.9M110.3 109.2l1.2 .7v-3.8l-3.4 2v3.8l3.4-2M110.3 113.8l1.2 .7v-3.9l-3.4 2.1v3.8l3.4-2M111.5 116.7l-3.4 2v-1.5M114.4 113.6l-2.2 1.3M114.4 109v2.4l-2.2 1.3M114.4 104.4v2.4l-2.2 1.3M114.4 102.3l1.3 .7v-3.9l-3.5 2v3.9l3.5-2M114.4 106.8l1.3 .8v-3.9l-3.5 2v3.8l3.5-1.9"/>
<path d="M114.4 111.4l1.3 .7v-3.8l-3.5 2v3.9l3.5-2.1M114.4 113.6l1.3 .7v-1.5l-3.5 2.1M115.7 114.3l-3.5 2v-1.4M116.3 112.5l3.5-2v1.5l-1.3-.8zM118.5 106.6v2.4l-2.2 1.3M118.5 102.1v2.4l-2.2 1.2M118.5 104.5l1.3 .7v-3.9l-3.5 2v3.9l3.5-2M118.5 109l1.3 .8v-3.9l-3.5 2v3.9l3.5-2M119.8 112l-3.5 1.9v-1.4M120.4 110.1l3.5-2v1.5l-1.3-.7zM122.6 104.3v2.4l-2.2 1.3M122.6 102.1l1.3 .7v-3.8l-3.5 2v3.8l3.5-2"/>
<path d="M122.6 106.7l1.3 .7v-3.9l-3.5 2.1v3.8l3.5-2M123.9 109.6l-3.5 2v-1.5M124.5 107.8l3.5-2v1.4l-1.2-.7zM126.8 101.9v2.4l-2.3 1.3M126.8 104.3l1.2 .7v-3.8l-3.5 2v3.8l3.5-2M128 107.2l-3.5 2v-1.4M128.1 110.4l-32.5 18.7M130.9 101.9l1.2 .7v-3.8l-3.5 2v3.9l3.5-2.1M131.6 103.7l.5 .4v-.7l-3.5 2v1.4M132.1 104l-3.5 2.8M133.4 100.5l-.7 .4M133.5 102.5l-.8 .9"/>
<path d="M133.5 102.6l-.8 .4v.4M80.6 120.4a10.6 10.6 0 0 0 4.4 9.7 10.6 10.6 0 0 0 10.6-1M83.7 129.4l1.3 .8M83.8 122.1l3.1-1.8v3.8l-1.3-.7M83.8 122l.6 1.7 .8 1.4 1.7-1M85.6 125.6l1.3 1v-1.7l-1.3 .7M85.6 121v2.4l-1.1 .7M85.6 125.6h.1M87.5 126.9l1.6 .5M87.5 126.6l.4 .1M89.7 123.2v2.4l-1.9 1.1 1.3 .8M89.7 121.1l1.3 .7v-3.9l-3.5 2v3.9l3.5-2"/>
<path d="M89.7 125.6l1.3 .8v-3.9l-3.5 2v2.5M90.6 127.3l.4 .2v-.4l-.8 .4 .8-.1M91 126.4l-1.9 1.1M93.8 120.8v2.5l-2.2 1.3M93.8 123.3l1.3 .7v-3.9l-3.5 2v3.9l3.5-2M93.8 125.4l1.3 .7M95.1 126.1l-3.5 1.2M95.1 126.1v-1.4l-3.5 2v.7M95.7 124.4l3.5-2.1v1.5l-1.3-.8zM97.9 120.9l1.3 .7v-3.8l-3.5 1.9v3.9l3.5-2M99.2 123.8l-3.5 2v-1.4M102.1 120.7l-2.2 1.3"/>
<path d="M102.1 120.7l1.2 .7v-1.4l-3.4 2M103.3 121.4l-3.4 2v-1.4M204.6 125.6h1.8v79.7h-1.8zM260.6 137.9h2.4v4.7h-4.4M260.7 137.9l-1.3 2.6-.7 2.1M263 134.8v2.2h-1.8M263.1 134.8l-1.9 2.2M263.9 137.9h4.9v4.7h-4.9zM263.9 133.9l2.3-1.6h2.6v4.7h-4.9v-3M268.8 130.9v.5h-1.1M268.9 130.9l-1.1 .5M269.7 132.3h4.9v4.7h-4.9z"/>
<path d="M269.7 137.9h4.9v4.7h-4.9zM274.7 129.6l-2.2 .2-2.7 .8-.1 .8h4.9v-1.7M275.5 129.6h5v1.8h-5zM275.5 132.3h5v4.7h-5zM275.5 137.9h5v4.7h-5zM281.4 129.6h4.9v1.8h-4.9zM281.4 132.3h4.9v4.7h-4.9zM281.4 137.9h4.9v4.7h-4.9zM287.2 129.6h4.9v1.8h-4.9zM287.2 132.3h4.9v4.7h-4.9zM287.2 137.9h4.9v4.7h-4.9zM293 129.6h4.9v1.8h-4.9z"/>
<path d="M293 132.3h4.9v4.7h-4.9zM293 137.9h4.9v4.7h-4.9zM298.8 129.6h5v1.8h-5zM298.8 132.3h5v4.7h-5zM298.8 137.9h5v4.7h-5zM304.7 129.6h4.9v1.8h-4.9zM304.7 132.3h4.9v4.7h-4.9zM304.7 137.9h4.9v4.7h-4.9zM310.5 129.6h4.9v1.8h-4.9zM310.5 132.3h4.9v4.7h-4.9zM310.5 137.9h4.9v4.7h-4.9zM316.3 129.6h4.9v1.8h-4.9z"/>
<path d="M316.3 132.3h4.9v4.7h-4.9zM316.3 137.9h4.9v4.7h-4.9zM322.1 132.3h5v4.7h-5zM322.1 137.9h5v4.7h-5zM322.1 129.6l2.2 .2 2.8 .8v.8h-5v-1.7M327.9 132.3h2.7l2.3 1.6v3.1h-5zM327.9 130.9v.5h1.1M327.9 137.9h5v4.7h-5zM328 130.9l1.1 .5M333.7 134.8v2.2h1.9M333.8 134.8l1.8 2.2M336.2 137.9h-2.5v4.7h4.4"/>
<path d="M336.2 137.9l1.3 2.6 .7 2.1M254.1 146.9v37.2M254.2 146.9a21.2 21.2 0 0 1 21.2-21.3h46a21.2 21.2 0 0 1 21.3 21.3M258.1 154.7h4.9v4.7h-4.9zM258.1 149.1h4.9v4.7h-4.9zM258.4 143.5h4.6v4.7h-4.9v-1.3M258.5 143.5l-.4 3.4M263.9 143.5h4.9v4.7h-4.9zM263.9 149.1h4.9v4.7h-4.9zM263.9 154.7h4.9v4.7h-4.9zM269.7 143.5h4.9v4.7h-4.9zM269.7 149.1h4.9v4.7h-4.9z"/>
<path d="M269.7 154.7h4.9v4.7h-4.9zM275.5 143.5h5v4.7h-5zM275.5 149.1h5v4.7h-5zM275.5 154.7h5v4.7h-5zM281.4 143.5h4.9v4.7h-4.9zM281.4 149.1h4.9v4.7h-4.9zM281.4 154.7h4.9v4.7h-4.9zM287.2 143.5h4.9v4.7h-4.9zM287.2 149.1h4.9v4.7h-4.9zM287.2 154.7h4.9v4.7h-4.9zM293 143.5h4.9v4.7h-4.9zM293 149.1h4.9v4.7h-4.9z"/>
<path d="M293 154.7h4.9v4.7h-4.9zM298.8 143.5h5v4.7h-5zM298.8 149.1h5v4.7h-5zM298.8 154.7h5v4.7h-5zM304.7 143.5h4.9v4.7h-4.9zM304.7 149.1h4.9v4.7h-4.9zM304.7 154.7h4.9v4.7h-4.9zM310.5 143.5h4.9v4.7h-4.9zM310.5 149.1h4.9v4.7h-4.9zM310.5 154.7h4.9v4.7h-4.9zM316.3 143.5h4.9v4.7h-4.9zM316.3 149.1h4.9v4.7h-4.9z"/>
<path d="M316.3 154.7h4.9v4.7h-4.9zM322.1 143.5h5v4.7h-5zM322.1 149.1h5v4.7h-5zM322.1 154.7h5v4.7h-5zM327.9 143.5h5v4.7h-5zM327.9 149.1h5v4.7h-5zM327.9 154.7h5v4.7h-5zM333.7 154.7h5v4.7h-5zM333.7 149.1h5v4.7h-5zM338.3 143.5h-4.6v4.7h5v-1.3M338.4 143.5l.3 3.4M342.7 146.9v37.2"/>
<path d="M258.1 165.9h4.9v4.7h-4.9zM258.1 160.3h4.9v4.7h-4.9zM258.1 171.5h4.9v4.8h-4.9zM258.1 177.2h4.9v4.6h-4.9zM263.9 160.3h4.9v4.7h-4.9zM263.9 165.9h4.9v4.7h-4.9zM263.9 171.5h4.9v4.8h-4.9zM263.9 177.2h4.9v4.6h-4.9zM269.7 160.3h4.9v4.7h-4.9zM269.7 165.9h4.9v4.7h-4.9zM269.7 171.5h4.9v4.8h-4.9zM269.7 177.2h4.9v4.6h-4.9z"/>
<path d="M275.5 160.3h5v4.7h-5zM275.5 165.9h5v4.7h-5zM275.5 171.5h5v4.8h-5zM275.5 177.2h5v4.6h-5zM281.4 160.3h4.9v4.7h-4.9zM281.4 165.9h4.9v4.7h-4.9zM281.4 171.5h4.9v4.8h-4.9zM281.4 177.2h4.9v4.6h-4.9zM287.2 160.3h4.9v4.7h-4.9zM287.2 165.9h4.9v4.7h-4.9zM287.2 171.5h4.9v4.8h-4.9zM287.2 177.2h4.9v4.6h-4.9z"/>
<path d="M293 160.3h4.9v4.7h-4.9zM293 165.9h4.9v4.7h-4.9zM293 171.5h4.9v4.8h-4.9zM293 177.2h4.9v4.6h-4.9zM298.8 160.3h5v4.7h-5zM298.8 165.9h5v4.7h-5zM298.8 171.5h5v4.8h-5zM298.8 177.2h5v4.6h-5zM304.7 160.3h4.9v4.7h-4.9zM304.7 165.9h4.9v4.7h-4.9zM304.7 171.5h4.9v4.8h-4.9zM304.7 177.2h4.9v4.6h-4.9z"/>
<path d="M310.5 160.3h4.9v4.7h-4.9zM310.5 165.9h4.9v4.7h-4.9zM310.5 171.5h4.9v4.8h-4.9zM310.5 177.2h4.9v4.6h-4.9zM316.3 160.3h4.9v4.7h-4.9zM316.3 165.9h4.9v4.7h-4.9zM316.3 171.5h4.9v4.8h-4.9zM316.3 177.2h4.9v4.6h-4.9zM322.1 160.3h5v4.7h-5zM322.1 165.9h5v4.7h-5zM322.1 171.5h5v4.8h-5zM322.1 177.2h5v4.6h-5z"/>
<path d="M327.9 160.3h5v4.7h-5zM327.9 165.9h5v4.7h-5zM327.9 171.5h5v4.8h-5zM327.9 177.2h5v4.6h-5zM333.7 165.9h5v4.7h-5zM333.7 177.2h5v4.6h-5zM333.7 160.3h5v4.7h-5zM333.7 171.5h5v4.8h-5zM254.2 184.1a21.2 21.2 0 0 0 21.2 21.2M258.1 184.1v-1.4h4.9v4.8h-4.6M258.1 184.1l.4 3.4M260.7 193.1l-1.3-2.7-.7-2.1 4.3 .1v4.7h-2.4"/>
<path d="M261.2 194h1.8l.1 2.1zM263.9 182.7h4.9v4.8h-4.9zM263.9 188.4h4.9v4.7h-4.9zM263.9 197l2.3 1.7h2.6v-4.7h-4.9v3M267.7 199.6h1.1v.5M267.8 199.6l1.1 .4M269.7 194h4.9v4.7h-4.9zM269.7 182.7h4.9v4.8h-4.9zM269.7 188.4h4.9v4.7h-4.9zM275.5 199.6h5v1.7h-5zM275.5 182.7h5v4.8h-5zM275.5 188.4h5v4.7h-5z"/>
<path d="M275.5 194h5v4.7h-5zM281.4 199.6h4.9v1.7h-4.9zM281.4 182.7h4.9v4.8h-4.9zM281.4 188.4h4.9v4.7h-4.9zM281.4 194h4.9v4.7h-4.9zM287.2 199.6h4.9v1.7h-4.9zM287.2 182.7h4.9v4.8h-4.9zM287.2 188.4h4.9v4.7h-4.9zM287.2 194h4.9v4.7h-4.9zM293 199.6h4.9v1.7h-4.9zM293 182.7h4.9v4.8h-4.9zM293 188.4h4.9v4.7h-4.9z"/>
<path d="M293 194h4.9v4.7h-4.9zM298.8 199.6h5v1.7h-5zM298.8 182.7h5v4.8h-5zM298.8 188.4h5v4.7h-5zM298.8 194h5v4.7h-5zM304.7 199.6h4.9v1.7h-4.9zM304.7 182.7h4.9v4.8h-4.9zM304.7 188.4h4.9v4.7h-4.9zM304.7 194h4.9v4.7h-4.9zM310.5 199.6h4.9v1.7h-4.9zM310.5 182.7h4.9v4.8h-4.9zM310.5 188.4h4.9v4.7h-4.9z"/>
<path d="M310.5 194h4.9v4.7h-4.9zM316.3 199.6h4.9v1.7h-4.9zM316.3 182.7h4.9v4.8h-4.9zM316.3 188.4h4.9v4.7h-4.9zM316.3 194h4.9v4.7h-4.9zM322.1 182.7h5v4.8h-5zM322.1 188.4h5v4.7h-5zM322.1 194h5v4.7h-5zM327.9 194h5v3l-2.3 1.7h-2.7zM327.9 182.7h5v4.8h-5zM327.9 188.4h5v4.7h-5zM329 199.6h-1.1v.5"/>
<path d="M329.1 199.6l-1.1 .4M335.6 194h-1.9v2.2M335.6 194l-1.8 2.1M336.2 193.1l1.3-2.7 .7-2.1-4.5 .1v4.7h2.5M338.7 184.1v-1.4h-5v4.8h4.6M338.7 184.1l-.3 3.4M342.7 184.1a21.2 21.2 0 0 1-21.3 21.2M274.7 201.3l-2.9-.3-2-.6-.1-.8h4.9v1.7M275.4 205.3h46M322.1 201.3l2.9-.3 2.1-.6v-.8h-5v1.7"/>
</g>
<g fill="#000" stroke="#000" stroke-width=".29">
<circle cx="110.3" cy="58.8" r=".22"/>
<circle cx="114.4" cy="56.4" r=".22"/>
<circle cx="118.5" cy="54" r=".22"/>
<circle cx="122.6" cy="51.7" r=".22"/>
<circle cx="126.8" cy="49.3" r=".22"/>
<circle cx="102" cy="63.5" r=".22"/>
<circle cx="106.2" cy="61.1" r=".22"/>
<circle cx="118.5" cy="111.2" r=".22"/>
<circle cx="122.6" cy="108.9" r=".22"/>
<circle cx="126.8" cy="106.5" r=".22"/>
<circle cx="97.9" cy="123" r=".22"/>
</g>
<!-- layer: Visible Narrow -->
<path d="M126.9 44.5l1.2 .7M139.1 54.8l1.3 .8M94.3 63.3l1.3 .7M79.3 89.3l1.2 .7M139.4 85.5l1 .5M79.3 119.7l1.2 .7" fill="none" stroke="#000" stroke-width=".29"/>
<path d="M268.7 90.4h-12l-6.3 10.8-2.7-4.6M248.5 101.2h3.4" fill="none" stroke="#000" stroke-width=".29"/>
<text font-size="6.9" x="321.2" y="268.1">A3</text>
<text font-size="5.1" x="310.2" y="268.1">2:1</text>
<g font-size="4.8">
<text x="257.8" y="95.1">Ra 1.6</text>
<text x="277.4" y="100">2.79</text>
<text x="266.9" y="112.3">0.5</text>
<text x="238.3" y="118.4">2.25</text>
<text x="347.4" y="119.3" transform="rotate(-45 347.4 119.3)">R12</text>
<text x="363.8" y="170.4" transform="rotate(-90 363.8 170.4)">45</text>
<text x="247.7" y="191.5" transform="rotate(-90 247.7 191.5)">0.5</text>
<text x="238.9" y="192.4" transform="rotate(-90 238.9 192.4)">3.25</text>
<text x="352.2" y="193" transform="rotate(-90 352.2 193)">2.25</text>
<text x="213.5" y="212.1">1</text>
<text x="293.6" y="223.1">50</text>
<text x="370.6" y="247">4</text>
<text x="262.3" y="266.5">Filter Atas</text>
</g>
<text font-size="4.4" x="293.9" y="260.7">mm</text>
<text font-size="3.6" x="313.8" y="248">ISO 5456-2</text>
<g font-size="3.4">
<text x="360.8" y="164.4" transform="rotate(-90 360.8 164.4)">0</text>
<text x="363.8" y="166" transform="rotate(-90 363.8 166)">-0.2</text>
<text x="299.3" y="220.1">0</text>
<text x="297.8" y="223.1">-0.2</text>
<text x="332.5" y="269.6">Sheet:</text>
<text x="346.9" y="269.9">5 of 8</text>
</g>
<g font-size="3.3">
<text x="334.6" y="252">PIC</text>
<text x="255" y="259.5">CONFIDENTIAL</text>
<text x="360" y="269.9">Revision:</text>
<text x="373" y="269.9">R8</text>
</g>
<text font-size="3" x="344.2" y="265.6">Prof. Ir. Ubaidillah Ph.D.</text>
<g font-size="2.9">
<text x="302.5" y="244.3">Based on :</text>
<text x="350.9" y="252">Name</text>
<text x="368.7" y="252">Sign</text>
<text x="378.7" y="252">Date</text>
<text x="331.7" y="256.7">Drawn</text>
<text x="345.9" y="256.7">Hafizhan Thaariq D.</text>
<text x="331.7" y="260.8">Checked</text>
<text x="345.8" y="261">Isma Maulana S.</text>
</g>
<g font-size="2.5">
<text x="331.5" y="243.7">Assembly Number:</text>
<text x="359.5" y="243.7">Part Number:</text>
<text x="378" y="256.7">7/7/2024</text>
<text x="254.7" y="262.9">Tittle:</text>
<text x="377.7" y="260.8">7/7/2024</text>
<text x="331.5" y="265.1">Approved</text>
<text x="377.8" y="265.7">8/7/2024</text>
</g>
</svg>
